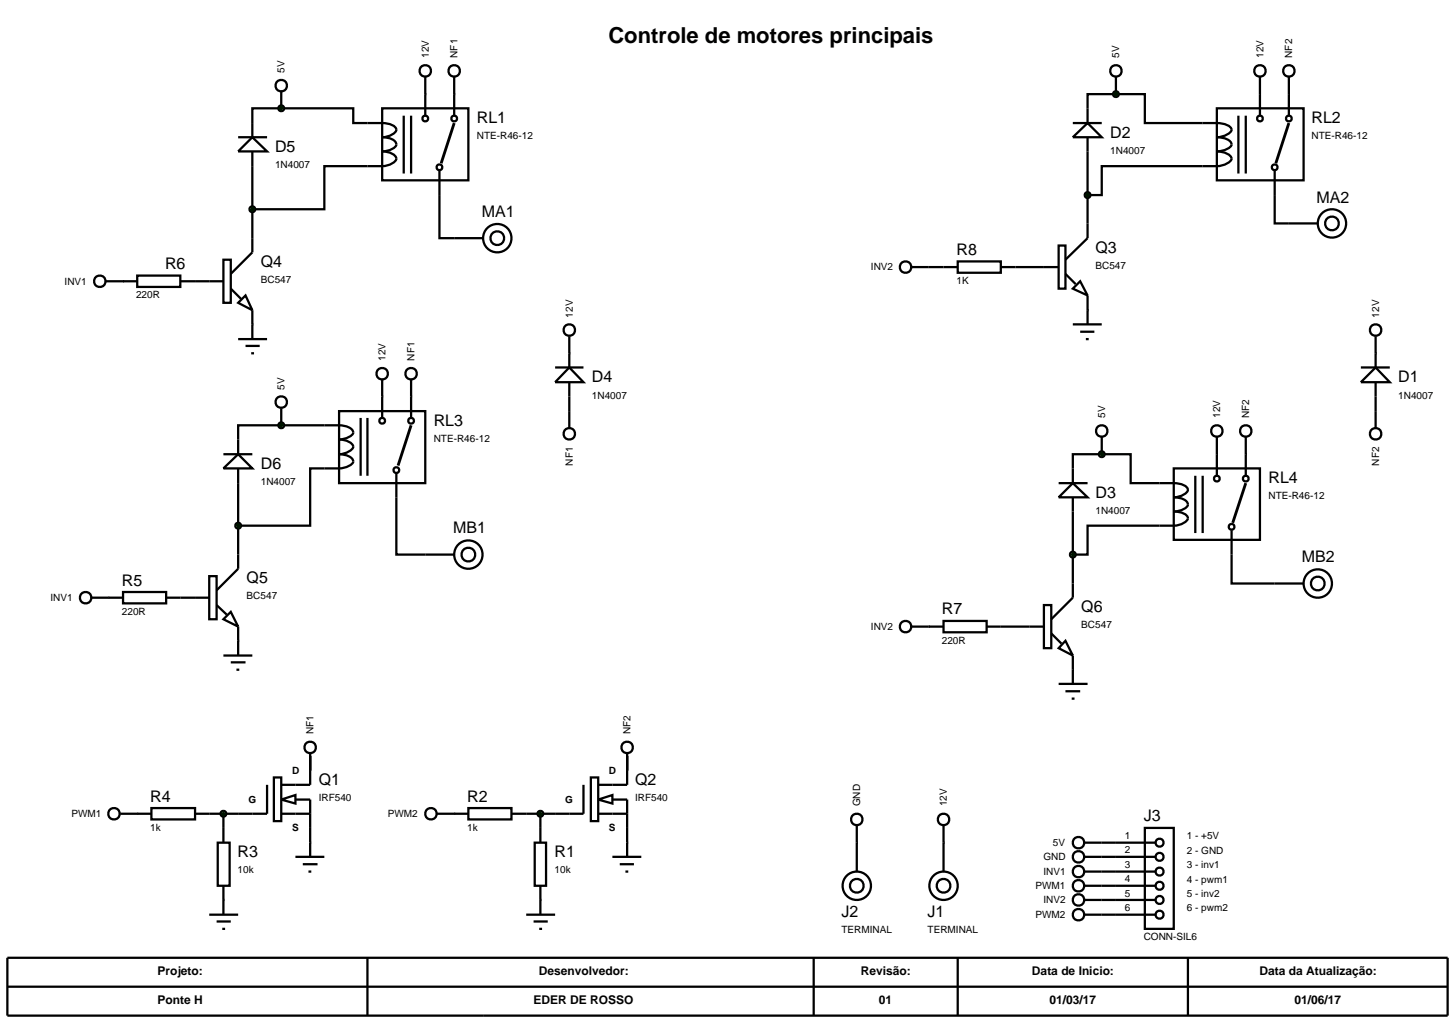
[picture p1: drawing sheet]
<svg xmlns="http://www.w3.org/2000/svg" width="257mm" height="180mm" viewBox="0 0 257 180" stroke-linecap="round" stroke-linejoin="round" font-family="sans-serif">
<g fill="none" stroke="#000" stroke-width=".4">
<path d="M191.8 19.1v-2.5h10.1v5.1h10.2M44.5 21.7v-2.6h17.8v2.6h2.5M44.5 29.3v12.7M64.8 29.3h-7.6v7.6h-12.7M77.5 34.4v7.6h7.7M191.8 26.7v12.7M212.1 29.3h-17.8v5.1h-2.5M224.8 34.4v5h7.6M18.6 49.6h3.1M34.4 49.6h2.5M42 59.8h5.1M44.5 57.2v2.6"/>
<path d="M160.8 47.1h5.6M179.1 47.1h5M189.2 57.2h5.1M190.5 58.5h2.5M191.5 59.8h.5M191.8 54.7v2.5M43.3 61h2.5M44.3 62.3h.5M57.2 75h-15.2v2.5M100.4 69.9v2.6M242.6 69.9v2.6M42 85.2v15.1l-3.8 3.8"/>
<path d="M57.2 82.6h-2.5v10.1h-12.7M69.9 87.7v10.1h10.2M189.2 82.6v-2.5h10.2v5.1h5.1M189.2 90.2v12.7M204.5 92.7h-12.7v5.1h-2.6M217.2 97.8v5.1h12.7M31.8 105.4h5.1M36.9 101.6h1.3v7.6h-1.3zM38.2 106.7l1.8 1.7M39.4 109.2l1.3-1.3 1.3 2.6zM39.4 115.6h5.1M40.7 116.8h2.6"/>
<path d="M41.7 118.1h.5M42 110.5v5.1M176.5 110.5h5.1M189.2 118.1v2.5M47.1 138.4v5.1h-12.7M48.3 137.1h1.3v7.7h-1.3zM54.7 133.3v5.1h-5.1M102.9 138.4v5.1h-12.7M104.2 137.1h1.3v7.7h-1.3zM110.6 133.3v5.1h-5.1M186.7 120.6h5.1M187.9 121.9h2.6"/>
<path d="M189 123.2h.5M21.2 143.5h5.5M26.7 142.5h7.7v2h-7.7zM38.4 148.6h2.1v7.6h-2.1zM39.4 143.5v5.1M39.4 156.2v2.5M49.6 141l2.5-.8v1.5zM49.6 143.5h5.1M52.1 151.1h5.1M52.1 141h2.6v10.1M53.4 152.4h2.6M54.4 153.7h.5"/>
<path d="M77 143.5h5.6M82.6 142.5h7.6v2h-7.6zM94.3 148.6h2v7.6h-2zM95.3 143.5v5.1M95.3 156.2v2.5M105.5 141l2.5-.8v1.5zM105.5 143.5h5.1M108 151.1h5.1M108 141h2.6v10.1M109.3 152.4h2.5M110.3 153.7h.5M191.2 148.6h12.5"/>
<path d="M191.2 151.1h12.5M191.2 153.7h12.5M191.2 156.2h12.5M191.2 158.7h12.5M201.9 146h5.1v17.8h-5.1zM1.3 168.9h254v10.2h-254zM1.3 174h254M64.8 168.9v10.2M143.5 168.9v10.2M168.9 168.9v10.2M191.2 161.3h12.5M209.5 168.9v10.2"/>
<circle cx="234.9" cy="39.4" r="2.51"/>
<circle cx="234.9" cy="39.4" r="1.21"/>
<circle cx="17.6" cy="49.6" r="1.01"/>
<circle cx="87.7" cy="42" r="2.51"/>
<circle cx="87.7" cy="42" r="1.21"/>
<circle cx="159.7" cy="47.1" r="1.01"/>
<circle cx="82.6" cy="97.8" r="2.51"/>
<circle cx="82.6" cy="97.8" r="1.21"/>
<circle cx="232.4" cy="102.9" r="2.51"/>
<circle cx="232.4" cy="102.9" r="1.21"/>
<circle cx="20.1" cy="143.5" r="1.01"/>
<circle cx="76" cy="143.5" r="1.01"/>
<circle cx="190.2" cy="153.7" r="1.01"/>
<circle cx="190.2" cy="151.1" r="1.01"/>
<circle cx="190.2" cy="158.7" r="1.01"/>
<circle cx="190.2" cy="148.6" r="1.01"/>
<circle cx="190.2" cy="156.2" r="1.01"/>
<circle cx="204.5" cy="158.7" r=".7"/>
<circle cx="204.5" cy="153.7" r=".7"/>
<circle cx="204.5" cy="151.1" r=".7"/>
<circle cx="204.5" cy="156.2" r=".7"/>
<circle cx="204.5" cy="148.6" r=".7"/>
<circle cx="190.2" cy="161.3" r="1.01"/>
<circle cx="204.5" cy="161.3" r=".7"/>
</g>
<g fill="#004000" stroke="#000" stroke-width=".4">
<path d="M95 143.1l.3-.1-.5 .5zM95.3 143l.4 .2 .1 .3zM95.8 143.5l-.2 .4-.3 .1zM94.8 143.5l.5 .5-.3-.1z"/>
<path d="M39.1 143.1l.3-.1-.5 .5zM39.4 143l.4 .2 .1 .3zM39.9 143.5l-.2 .4-.3 .1zM38.9 143.5l.5 .5-.3-.1z"/>
</g>
<g fill="#004000">
<path d="M94.8 143.5l.5-.5 .5 .5-.5 .5z"/>
<path d="M39.4 143l.5 .5-.5 .5-.5-.5z"/>
</g>
<g fill="none" stroke="#000" stroke-width=".4">
<path d="M49.6 16.1v3M67.4 19.1h15.2v12.7h-15.2zM75 16.6v3.8M80.1 16.6v3.8M191.8 19.1v2.6M196.8 13.5v3.1M42 24.2h5.1M44.5 24.2l2.6 2.5h-5.1zM44.5 21.7v2.5M44.5 26.7v2.6M64.8 21.7a8.8 8.8 0 0 1 4.3 .3 .84 .84 0 0 1 .7 1.2 3 3 0 0 1-2.4 1 2.98 2.98 0 0 1 2.4 .9 .85 .85 0 0 1-.7 1.2l-1.1 .3-.6 .1a2.31 2.31 0 0 1 2.5 1.3 2.6 2.6 0 0 1-2.5 1.3h-2.6M71.2 20.4v10.2"/>
<path d="M72.5 20.4v10.2M77.5 30.1v4.3M189.2 24.2l2.6-2.5 2.5 2.5zM189.2 21.7h5.1M191.8 24.2v2.5M21.7 49.6h2.5M24.2 48.6h7.6v2h-7.6zM31.8 49.6h2.6M42 77.5v2.6M49.6 72v3M97.9 64.8h5M100.4 64.8l2.5 2.6h-5z"/>
<path d="M100.4 62.3v2.5M100.4 67.4v2.5M194.3 77v3.1M240 64.8h5.1M242.6 64.8l2.5 2.6h-5.1zM242.6 62.3v2.5M242.6 67.4v2.5M39.4 82.6l2.6-2.5 2.5 2.5zM39.4 80.1h5.1M42 82.6v2.6M186.7 87.7l2.5-2.5 2.6 2.5zM186.7 85.2h5.1"/>
<path d="M189.2 82.6v2.6M189.2 87.7v2.5M19.1 105.4h2.6M21.7 104.4h7.6v2h-7.6zM29.3 105.4h2.5M163.8 110.5h2.6M166.4 109.5h7.6v2h-7.6zM174 110.5h2.5M39.4 158.7v2.6M95.3 158.7v2.6M151.1 145.5v8.2M166.4 145.5v8.2"/>
<path d="M36.9 161.3h5.1M38.2 162.5h2.5M39.2 163.8h.5M92.8 161.3h5.1M94.1 162.5h2.5M95.1 163.8h.5"/>
<circle cx="49.6" cy="15.1" r="1.01"/>
<circle cx="196.8" cy="12.5" r="1.01"/>
<circle cx="75" cy="20.9" r=".51"/>
<circle cx="77.5" cy="29.5" r=".51"/>
<circle cx="80.1" cy="20.9" r=".51"/>
<circle cx="49.6" cy="70.9" r="1.01"/>
<circle cx="194.3" cy="76" r="1.01"/>
<circle cx="151.1" cy="156.2" r="2.51"/>
<circle cx="151.1" cy="144.5" r="1.01"/>
<circle cx="151.1" cy="156.2" r="1.21"/>
<circle cx="166.4" cy="156.2" r="2.51"/>
<circle cx="166.4" cy="144.5" r="1.01"/>
<circle cx="166.4" cy="156.2" r="1.21"/>
</g>
<path d="M80.1 21.7l-2.3 7.1" fill="none" stroke="#000" stroke-width=".5"/>
<path d="M49.3 18.7l.3-.1-.5 .5zM49.6 18.6l.4 .2 .1 .3zM49.6 19.6l.5-.5-.2 .4zM49.1 19.1l.5 .5-.4-.2z" fill="#004000" stroke="#000" stroke-width=".4"/>
<path d="M49.6 18.6l.5 .5-.5 .5-.5-.5z" fill="#004000"/>
<path d="M36.9 49.6h2.5M39.4 45.8h1.3v7.6h-1.3zM40.7 50.9l1.8 1.8M42 53.4l1.3-1.3 1.2 2.6zM44.5 42v2.5l-3.8 3.8M44.5 54.7v2.5" fill="none" stroke="#000" stroke-width=".4"/>
<path d="M44.1 36.6l.4-.2-.5 .5zM44.5 36.4l.4 .2 .1 .3zM45 36.9l-.1 .3-.4 .2zM44 36.9l.5 .5-.4-.2z" fill="#004000" stroke="#000" stroke-width=".4"/>
<path d="M44 36.9l.5-.5 .5 .5-.5 .5z" fill="#004000"/>
<g fill="none" stroke="#000" stroke-width=".4">
<path d="M57.2 75a8.3 8.3 0 0 1 4.3 .3 .91 .91 0 0 1 .7 1.3 3.3 3.3 0 0 1-2.4 .9 2.4 2.4 0 0 1 2.5 1.3 2.73 2.73 0 0 1-2.5 1.3 3.1 3.1 0 0 1 2.4 .9l.1 .4a2.7 2.7 0 0 1-2.5 1.2h-2.6M59.8 72.5h15.2v12.7h-15.2zM63.6 73.7v10.2M64.8 73.7v10.2M67.4 69.9v3.8M72.5 69.9v3.8M69.9 83.4v4.3"/>
<circle cx="67.4" cy="74.2" r=".51"/>
<circle cx="72.5" cy="74.2" r=".51"/>
<circle cx="69.9" cy="82.9" r=".51"/>
</g>
<path d="M72.5 75l-2.3 7.1" fill="none" stroke="#000" stroke-width=".5"/>
<g fill="#004000" stroke="#000" stroke-width=".4">
<path d="M49.2 74.7l.4-.2-.5 .5zM49.6 74.5l.3 .1 .2 .4zM50.1 75l-.1 .3-.4 .2zM49.1 75l.5 .5-.4-.2z"/>
<path d="M41.7 92.3l.3-.1-.5 .5zM42 92.2l.3 .1 .2 .4zM42.5 92.7l-.2 .4-.3 .1zM41.5 92.7l.5 .5-.4-.2z"/>
</g>
<g fill="#004000">
<path d="M49.1 75l.5-.5 .5 .5-.5 .5z"/>
<path d="M42 92.2l.5 .5-.5 .5-.5-.5z"/>
</g>
<g fill="none" stroke="#000" stroke-width=".4">
<path d="M214.6 19.1h15.3v12.7h-15.3zM222.2 16.6v3.8M227.3 16.6v3.8M212.1 21.7a9 9 0 0 1 4.3 .3l.7 .6 .1 .3a2.79 2.79 0 0 1-2.6 1.3 3.2 3.2 0 0 1 2.5 .9l.1 .4a2.77 2.77 0 0 1-2.6 1.2 3.3 3.3 0 0 1 2.5 1l.1 .3a2.79 2.79 0 0 1-2.6 1.3h-2.5M218.4 20.4v10.2M219.7 20.4v10.2M224.8 30.1v4.3M204.5 85.2a8.6 8.6 0 0 1 4.2 .3 .84 .84 0 0 1 .7 1.2 3 3 0 0 1-2.4 1 2.98 2.98 0 0 1 2.4 .9 .85 .85 0 0 1-.7 1.2l-1.1 .3-.6 .1a3.2 3.2 0 0 1 2.4 .9 .88 .88 0 0 1-.7 1.1 6.6 6.6 0 0 1-4.2 .5M207 82.6h15.2v12.6h-15.2zM210.8 83.9v10.1M212.1 83.9v10.1M214.6 80.1v3.8"/>
<path d="M217.2 93.5v4.3M219.7 80.1v3.8"/>
<circle cx="222.2" cy="20.9" r=".51"/>
<circle cx="224.8" cy="29.5" r=".51"/>
<circle cx="227.3" cy="20.9" r=".51"/>
<circle cx="214.6" cy="84.4" r=".51"/>
<circle cx="217.2" cy="92.9" r=".51"/>
<circle cx="219.7" cy="84.4" r=".51"/>
</g>
<path d="M227.3 21.7l-2.3 7.1M219.7 85.2l-2.3 7" fill="none" stroke="#000" stroke-width=".5"/>
<g fill="#004000" stroke="#000" stroke-width=".4">
<path d="M193.9 79.8l.4-.2-.5 .5zM194.3 79.6l.4 .2 .1 .3zM194.3 80.6l.5-.5-.1 .3zM193.8 80.1l.5 .5-.3-.1z"/>
<path d="M196.4 16.3l.4-.2-.5 .5zM196.8 16.1l.3 .1 .2 .4zM196.8 17.1l.5-.5-.2 .4zM196.3 16.6l.5 .5-.4-.2z"/>
</g>
<g fill="#004000">
<path d="M193.8 80.1l.5-.5 .5 .5-.5 .5z"/>
<path d="M196.3 16.6l.5-.5 .5 .5-.5 .5z"/>
</g>
<path d="M191.8 39.4v2.6l-3.9 3.8M184.1 47.1h2.6M186.7 43.3h1.2v7.6h-1.2zM187.9 48.3l1.8 1.8M190.5 49.6l1.3 2.5-2.6-1.2zM191.8 52.1v2.6M181.6 110.5h2.5M184.1 106.7h1.3v7.6h-1.3zM185.4 111.7l1.8 1.8M187.9 113l1.3 2.6-2.5-1.3zM189.2 102.9v2.5l-3.8 3.8M189.2 115.6v2.5" fill="none" stroke="#000" stroke-width=".4"/>
<g fill="#004000" stroke="#000" stroke-width=".4">
<path d="M191.5 34l.3-.1-.5 .5zM191.8 33.9l.4 .2 .1 .3zM192.3 34.4l-.1 .3-.4 .2zM191.3 34.4l.5 .5-.4-.2z"/>
<path d="M188.9 97.4l.3-.1-.5 .5zM189.2 97.3l.4 .2 .1 .3zM189.7 97.8l-.1 .3-.4 .2zM188.7 97.8l.5 .5-.4-.2z"/>
</g>
<g fill="#004000">
<path d="M191.8 33.9l.5 .5-.5 .5-.5-.5z"/>
<path d="M189.2 97.3l.5 .5-.5 .5-.5-.5z"/>
</g>
<g fill="none" stroke="#000" stroke-width=".4">
<path d="M75 13.5v3.1M80.1 13.5v3.1M222.2 13.5v3.1M227.3 13.5v3.1M100.4 59.3v3M166.4 47.1h2.5M168.9 46.1h7.6v2h-7.6zM176.5 47.1h2.6M242.6 59.3v3M67.4 66.9v3M72.5 66.9v3M100.4 72.5v3"/>
<path d="M214.6 77v3.1M219.7 77v3.1M242.6 72.5v3M16.1 105.4h3M160.8 110.5h3M54.7 132.8v3.1M110.6 132.8v3.1"/>
<circle cx="75" cy="12.5" r="1.01"/>
<circle cx="80.1" cy="12.5" r="1.01"/>
<circle cx="222.2" cy="12.5" r="1.01"/>
<circle cx="227.3" cy="12.5" r="1.01"/>
<circle cx="100.4" cy="58.2" r="1.01"/>
<circle cx="242.6" cy="58.2" r="1.01"/>
<circle cx="67.4" cy="65.9" r="1.01"/>
<circle cx="72.5" cy="65.9" r="1.01"/>
<circle cx="100.4" cy="76.5" r="1.01"/>
<circle cx="214.6" cy="76" r="1.01"/>
<circle cx="219.7" cy="76" r="1.01"/>
<circle cx="242.6" cy="76.5" r="1.01"/>
<circle cx="15.1" cy="105.4" r="1.01"/>
<circle cx="159.7" cy="110.5" r="1.01"/>
<circle cx="54.7" cy="131.8" r="1.01"/>
<circle cx="110.6" cy="131.8" r="1.01"/>
</g>
<text font-size="3.9" x="107.3" y="7.6">Controle de motores principais</text>
<g font-size="2.8">
<text x="84.1" y="21.7">RL1</text>
<text x="231.3" y="21.7">RL2</text>
<text x="48.5" y="26.8">D5</text>
<text x="195.8" y="24.3">D2</text>
<text x="232.2" y="35.8">MA2</text>
<text x="85" y="38.3">MA1</text>
<text x="29.1" y="47.5">R6</text>
<text x="46" y="47.1">Q4</text>
<text x="168.7" y="45">R8</text>
<text x="193.2" y="44.6">Q3</text>
<text x="104.4" y="67.4">D4</text>
<text x="246.6" y="67.4">D1</text>
<text x="76.5" y="75.1">RL3</text>
<text x="46" y="82.7">D6</text>
<text x="193.2" y="87.8">D3</text>
<text x="223.7" y="85.2">RL4</text>
<text x="79.9" y="94.1">MB1</text>
<text x="229.6" y="99.2">MB2</text>
<text x="21.5" y="103.3">R5</text>
<text x="43.5" y="102.9">Q5</text>
<text x="190.7" y="108">Q6</text>
<text x="166.1" y="108.4">R7</text>
<text x="26.5" y="141.4">R4</text>
<text x="56.2" y="138.5">Q1</text>
<text x="82.4" y="141.4">R2</text>
<text x="112" y="138.5">Q2</text>
<text x="201.7" y="144.9">J3</text>
<text x="41.9" y="151.2">R3</text>
<text x="97.8" y="151.2">R1</text>
<text x="148.4" y="161.7">J2</text>
<text x="163.6" y="161.7">J1</text>
</g>
<g font-size="2.1">
<text x="27.8" y="172">Projeto:</text>
<text x="95" y="172">Desenvolvedor:</text>
<text x="151.8" y="172">Revisão:</text>
<text x="182" y="172">Data de Inicio:</text>
<text x="222.1" y="172">Data da Atualização:</text>
<text x="27.8" y="177.1">Ponte H</text>
<text x="94.1" y="177.1">EDER DE ROSSO</text>
<text x="155" y="177.1">01</text>
<text x="185.1" y="177.1">01/03/17</text>
<text x="228.3" y="177.1">01/06/17</text>
</g>
<g font-size="1.8">
<text x="75.6" y="10.2" transform="rotate(-90 75.6 10.2)">12V</text>
<text x="80.7" y="10.2" transform="rotate(-90 80.7 10.2)">NF1</text>
<text x="197.4" y="10.2" transform="rotate(-90 197.4 10.2)">5V</text>
<text x="222.8" y="10.2" transform="rotate(-90 222.8 10.2)">12V</text>
<text x="227.9" y="10.2" transform="rotate(-90 227.9 10.2)">NF2</text>
<text x="50.2" y="12.8" transform="rotate(-90 50.2 12.8)">5V</text>
<text x="48.5" y="29.6">1N4007</text>
<text x="84.1" y="24.5">NTE-R46-12</text>
<text x="195.8" y="27.1">1N4007</text>
<text x="231.3" y="24.5">NTE-R46-12</text>
<text x="153.6" y="47.7">INV2</text>
<text x="193.2" y="47.4">BC547</text>
<text x="11.4" y="50.2">INV1</text>
<text x="24" y="52.6">220R</text>
<text x="46" y="49.9">BC547</text>
<text x="168.7" y="50.1">1K</text>
<text x="101" y="56" transform="rotate(-90 101 56)">12V</text>
<text x="243.2" y="56" transform="rotate(-90 243.2 56)">12V</text>
<text x="68" y="63.6" transform="rotate(-90 68 63.6)">12V</text>
<text x="73.1" y="63.6" transform="rotate(-90 73.1 63.6)">NF1</text>
<text x="50.2" y="68.7" transform="rotate(-90 50.2 68.7)">5V</text>
<text x="104.4" y="70.3">1N4007</text>
<text x="246.6" y="70.3">1N4007</text>
<text x="76.5" y="77.9">NTE-R46-12</text>
<text x="194.9" y="73.7" transform="rotate(-90 194.9 73.7)">5V</text>
<text x="215.2" y="73.7" transform="rotate(-90 215.2 73.7)">12V</text>
<text x="220.3" y="73.7" transform="rotate(-90 220.3 73.7)">NF2</text>
<text x="101" y="82.1" transform="rotate(-90 101 82.1)">NF1</text>
<text x="243.2" y="82.1" transform="rotate(-90 243.2 82.1)">NF2</text>
<text x="46" y="85.5">1N4007</text>
<text x="223.7" y="88">NTE-R46-12</text>
<text x="193.2" y="90.6">1N4007</text>
<text x="8.9" y="106">INV1</text>
<text x="43.5" y="105.7">BC547</text>
<text x="21.5" y="108.4">220R</text>
<text x="153.6" y="111.1">INV2</text>
<text x="166.1" y="113.5">220R</text>
<text x="190.7" y="110.8">BC547</text>
<text x="55.3" y="129.5" transform="rotate(-90 55.3 129.5)">NF1</text>
<text x="111.2" y="129.5" transform="rotate(-90 111.2 129.5)">NF2</text>
<text x="51.5" y="136.5">D</text>
<text x="107.4" y="136.5">D</text>
<text x="43.8" y="141.6">G</text>
<text x="56.2" y="141.3">IRF540</text>
<text x="99.7" y="141.6">G</text>
<text x="112" y="141.3">IRF540</text>
<text x="151.7" y="142.2" transform="rotate(-90 151.7 142.2)">GND</text>
<text x="167" y="142.2" transform="rotate(-90 167 142.2)">12V</text>
<text x="12.6" y="144.1">PWM1</text>
<text x="26.5" y="146.5">1k</text>
<text x="51.5" y="146.6">S</text>
<text x="68.4" y="144.1">PWM2</text>
<text x="82.4" y="146.5">1k</text>
<text x="107.4" y="146.6">S</text>
<text x="185.7" y="149.2">5V</text>
<text x="198.4" y="148">1</text>
<text x="209.3" y="148">1 - +5V</text>
<text x="41.9" y="154">10k</text>
<text x="97.8" y="154">10k</text>
<text x="184" y="151.7">GND</text>
<text x="184" y="154.3">INV1</text>
<text x="198.4" y="150.5">2</text>
<text x="198.4" y="153.1">3</text>
<text x="198.4" y="155.6">4</text>
<text x="209.3" y="150.6">2 - GND</text>
<text x="209.3" y="153.1">3 - inv1</text>
<text x="209.3" y="155.7">4 - pwm1</text>
<text x="182.6" y="156.8">PWM1</text>
<text x="182.6" y="161.9">PWM2</text>
<text x="184" y="159.3">INV2</text>
<text x="198.4" y="158.1">5</text>
<text x="198.4" y="160.7">6</text>
<text x="209.3" y="158.2">5 - inv2</text>
<text x="209.3" y="160.7">6 - pwm2</text>
<text x="148.4" y="164.5">TERMINAL</text>
<text x="163.6" y="164.5">TERMINAL</text>
<text x="201.7" y="165.8">CONN-SIL6</text>
</g>
</svg>
